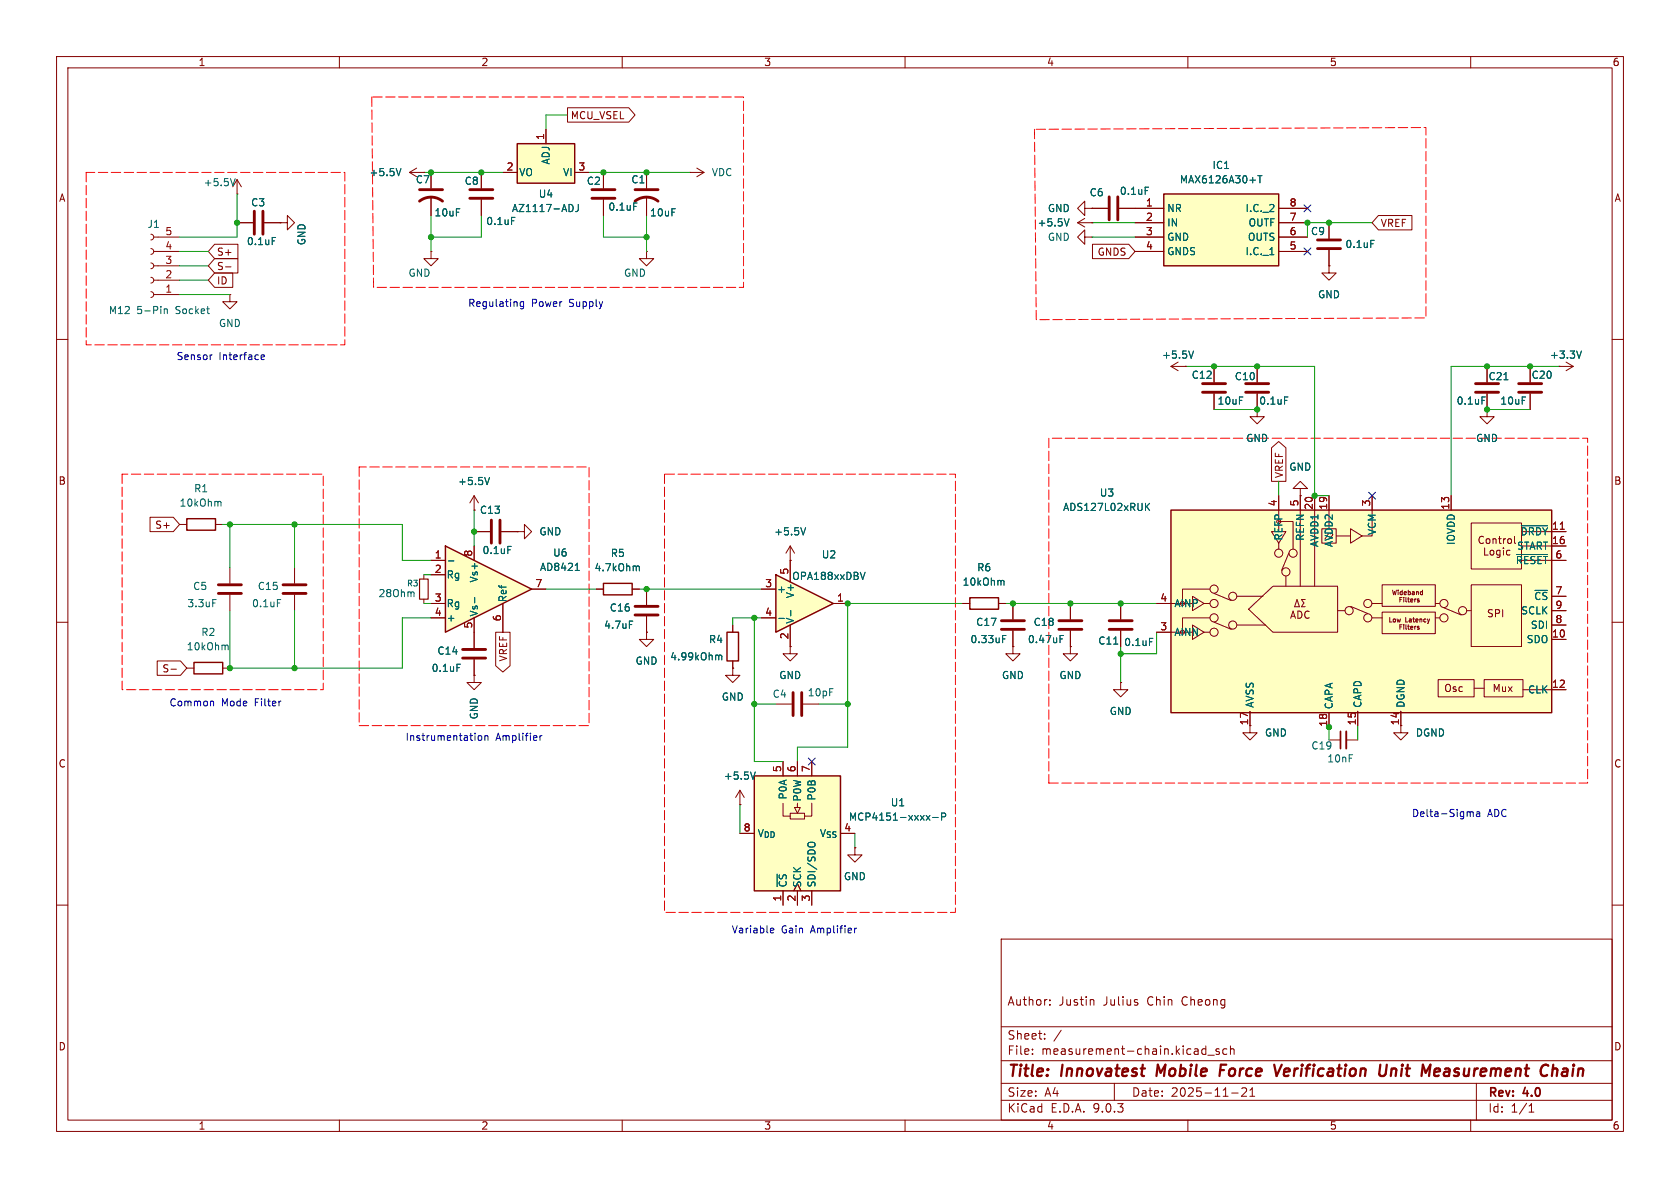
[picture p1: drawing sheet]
<svg xmlns="http://www.w3.org/2000/svg" width="297mm" height="210mm" viewBox="0 0 297 210" stroke-linecap="round" stroke-linejoin="round" font-family="sans-serif">
<g fill="none" stroke="#840000" stroke-width=".18">
<path d="M10 10h277v190h-277zM12 12h273v186h-273zM60 10v2M110 10v2M160 10v2M210 10v2M260 10v2M10 60h2M285 60h2M10 110h2M189.2 106.7v2.8M189.2 111.5v2.8"/>
<path d="M285 110h2M10 160h2M177 166h108v32h-108zM185.6 177.6v.1M185.6 176.8v.1M193.2 176.7l.2 .2v.8M201 177.2l.2 .2-.2 .3M201 176.7l.1 .1M285 160h2M60 198v2M110 198v2M160 198v2"/>
<path d="M177 194.5h108M177 191.5h108M177 187.5h108M177 181.5h108M182.5 186.3v.1M182.5 185.5v.1M184.7 183.6v.1M184.7 182.8v.1M187.6 182.1l-1.3 2M197 191.5v3M210 198v2M212.7 185.4l.5 .1"/>
<path d="M213.2 184.9v1.5M213.2 186.3l-.5 .1M213.5 186.5h1.2M215.5 185.5l-.3-.1-.2 .2v.2l.5 .2v.3h-.5M216.9 185.5l-.4-.1-.3 .3v.4l.1 .2h.6M217.5 185.5l.2-.1 .4 .1 .1 .9M217.5 184.9v1.5M217.7 193.2h1.2M219.5 192.4l.6-.1 .2 .1 .1 .3-.9 1.1h.9M221 193.8h.8M221 192.7l.4-.4v1.5M260 198v2"/>
<path d="M261 191.5v6.5M270.3 196.6h.9M270.3 195.5l.4-.4v1.5"/>
</g>
<g fill="none" stroke="#840000" stroke-width=".4">
<path d="M204.7 188.2l-.3 2M215.7 189.2h.7M216.8 188.2h-1l-.2 2M226.6 188.2l-.9 2M227.4 188.9l-.3 .3-.1 .7 .2 .3h.4M228 189.4l-1 .1M244 188.2l-.2 1.6M245.2 188.2l-.2 1.6a.64 .64 0 0 1-1.1 .2M246 188.9l-.1 1.3M246.6 188.9l-.6 .2M253.6 190.1l.2 .1 .6-.1M253.6 189.2l.3-.3h.4l.3 .3v.2l-1 .1"/>
<path d="M274.5 189.1a.49 .49 0 0 1 .8 .1l-.1 1M274.6 188.2l-.3 2M276.9 188.9l-.6 .1M276.9 189.4h-.5a.4 .4 0 0 0-.3 .4 .4 .4 0 0 0 .2 .4h.5"/>
</g>
<path d="M187.2 109.7h4.1M187.2 111.3h4.1" fill="none" stroke="#840000" stroke-width=".51"/>
<path d="M187.4 112.9h.4M187.4 112.3h.6" fill="none" stroke="#006464" stroke-width=".18"/>
<path d="M207 90.2h67.3v35.8h-67.3z" fill="#ffffc2"/>
<path d="M207 90.2h67.3v35.8h-67.3zM128.5 111.8h2.1v5h-2.1z" fill="none" stroke="#840000" stroke-width=".25"/>
<g fill="none" stroke="#840000" stroke-width=".18">
<path d="M41.9 34.3h.1M41.9 31.8l-.8 1.2M41.9 31.8l.8 1.2M41.9 31.8v2.5M41.9 39.4h2.8M46.7 39.4h2.8M49.5 39.4h1.3v-1.3l1.3 1.3-1.3 1.2v-1.2M49.5 39.4h.1M114.3 30.5v2.8M114.3 34.8v3.3M26.7 51.6l.3 .1 .2 .4-.2 .3-.3 .2M26.7 49l.3 .2 .2 .3-.2 .4-.3 .1"/>
<path d="M26.7 46.5l.3 .1 .2 .4-.2 .3-.3 .2M26.7 43.9l.3 .2 .2 .4-.2 .3-.3 .2M26.7 41.4l.3 .2 .2 .3-.2 .4-.3 .1M27.2 52.1h4.5M27.2 49.5h4.5M27.2 47h4.5M27.2 44.5h4.5M27.2 41.9h4.5M40.6 52.1v1.2h1.3l-1.3 1.3-1.2-1.3h1.2M40.6 52.1h.1M207 64.8l1.3 .7M207 64.8h2.5"/>
<path d="M208.3 64l-1.3 .8M209.5 64.8h.1M83.8 94h2.8M88.6 94h2.8M91.4 94h1.3v-1.3l1.3 1.3-1.3 1.3v-1.3M91.4 94h.1M224.8 94h2.5l-1.2 2zM226.1 92.2h2.5v4.8M226.1 87.6v6.4M226.1 96v1M227.8 97.8l-1.2 3M229.9 87.6v16"/>
<path d="M232.4 87.6v16M233.7 93.5h2.5v2.5h-2.5zM234.9 94.3l-.7 1M234.9 87.6v5.9M236.2 94.7h2.6M238.8 93.5l2 1.2-2 1.3zM242.6 87.6v7.1h-1.8M256.5 87.6v2.6M260.1 92.5h8.9v8.1h-8.9zM262.2 94.9a.6 .6 0 0 0-.8 .5 .6 .6 0 0 0 .6 .7l.2-.1M262.5 96.9v1.2h.6M262.8 95.4l.2-.2 .3 .2 .1 .4-.1 .2-.3 .1-.2-.1z"/>
<path d="M263.5 97.4l.2-.1 .3 .1 .1 .5-.1 .2h-.3l-.2-.1zM263.9 95.4l.2-.2 .3 .1 .1 .8M263.9 95.2v.9M264.9 95.2h.5M265.1 94.8v1.1l.3 .2M265.2 97.3h-.4l-.2 .2 .1 .6h.5M265.2 97.3v1l-.3 .2h-.3M265.8 96.9v.1M265.8 97.3v.8M265.8 95.2v.9M266.2 95.2l-.4 .3M266.6 95.4l.2-.2 .3 .2 .1 .4-.1 .2-.3 .1-.2-.1z"/>
<path d="M266.9 97.3h-.3l-.3 .2 .2 .6h.4M267.8 94.8v1.1M269 94h7.9M269 96.5h7.9M269 99.1h7.9M83.8 119.4v1.3h1.3l-1.3 1.2-1.3-1.2h1.3M83.8 119.4h.1M83.8 111.8v2.8M83.8 116.6v2.8M129.5 118.1v1.3h1.3l-1.3 1.3-1.2-1.3h1.2M129.5 118.1h.1M129.5 110.5v1.3"/>
<path d="M129.5 116.8v1.3M198.1 106.7v2.8M198.1 111.5v2.8M204.5 106.7h6.3M204.5 111.8h6.3M210.8 105.4l2.1 1.3-2.1 1.3zM210.8 110.5l2.1 1.3-2.1 1.2zM212.9 106.7h1M212.9 111.8h1M213.9 104.1h-4.9v2.6M213.9 109.2h-4.9v2.6M214.6 104.9l3.1 1.3"/>
<path d="M214.6 110l3.1 1.3M218.7 105.4h4.6M218.7 110.5h5.1M220.7 107.7l4.3-4.1h11.5v8.2h-11.5zM227.3 101.9v1.7M228.2 109.3l.4-1.3 .4 1.3M228.3 108.9h.6M229.3 106l.4 1.3h-.8zM229.4 108a.64 .64 0 0 1 .8 .7 .64 .64 0 0 1-.8 .6zM230.7 106h-.6l.4 .6-.4 .7h.6M231.4 108.1a.6 .6 0 0 0-.8 .5 .6 .6 0 0 0 .6 .7l.2-.1M236.5 108h1.2"/>
<path d="M238.8 107.2l3 1.3M242.6 106.7h1.7M242.6 109.2h1.7M244.3 103.4h9.4v3.8h-9.4zM244.3 108.2h9.4v3.8h-9.4zM245.7 109.2v.8h.4M246.2 104.3l.2 .8 .1-.5 .2 .5 .2-.8M246.3 109.5v.3l.2 .2 .2-.1v-.4M246.4 109.5h-.1M246.4 109.5h.2M246.6 109.5h.1M247 109.4l.1 .6 .2-.4 .1 .4 .2-.6"/>
<path d="M247.2 104.3h.1M247.2 104.6v.5M247.2 104.3v.1M247.5 110.8h.2M247.9 110.4h-.4v.8M247.9 104.3v.8M247.9 104.6h-.3l-.1 .4M248.2 110.4v.1M248.2 110.7v.5M248.2 104.9l.4-.1v-.2h-.3l-.1 .4M248.5 109.2v.8h.4M248.5 110.4v.7l.2 .1"/>
<path d="M248.9 105.9h.3M248.9 110.7h.3M249 104.6h.2l.1 .1v.4h-.3M249 104.3v.8M249 105.6v.7l.2 .1M249 110.4v.7l.2 .1M249.2 109.5h.3v.5M249.4 111l.4-.1-.1-.2-.3 .1v.4h.3M249.5 109.6l-.4 .2 .1 .2 .3-.1M249.7 105.9l-.3 .1v.4h.3M249.7 104.6h.3v.5M249.8 109.4h.3"/>
<path d="M249.8 106.1h-.4M249.9 109.2v.6l.2 .2M250 104.8l-.3 .1M250.1 110.7v.5M250.3 109.7l.4-.1-.1-.1h-.3v.4h.3M250.3 110.7l-.2 .2M250.4 104.7l.3-.1 .1 .5M250.4 104.6v.5M250.9 110.7h-.2l-.1 .2 .3 .2M250.9 111.1l-.3 .1M250.9 111.1h.1M251 109.4v.6"/>
<path d="M251.1 109.5h.2l.1 .5M251.1 109.5h-.1M251.5 104.6h-.3l-.1 .4M251.5 104.3v.8M252.1 109.5l-.2-.1-.2 .2 .1 .3h.3M252.4 109.4l.1 .6M252.5 110l-.1 .2M252.7 109.4l-.2 .6M253.7 106.7h.8M253.7 109.2h.8M255.3 107.4l3 1.3M259.3 108h.8"/>
<path d="M260.1 103.4h8.9v10.9h-8.9zM265.7 107.8v1.2M274.3 105.4h2.6M274.3 110.5h2.6M274.3 108h2.6M274.3 113h2.6M198.1 120.7v1.2h1.3l-1.3 1.3-1.3-1.3h1.3M198.1 120.7h.1M221 125.7v2.6M234.9 126v2.5M234.9 130.8h2.1M238 130.8h2"/>
<path d="M240 125.7v2.6M247.6 125.7v3.8h1.3l-1.3 1.3-1.2-1.3h1.2M254.3 120.1h6.3v3.1h-6.3zM260.6 121.7h1.8M262.4 120.1h6.8v3.1h-6.8zM269.2 121.9h7.7"/>
<circle cx="226.1" cy="97.8" r=".72"/>
<circle cx="228.6" cy="97.8" r=".72"/>
<circle cx="214.6" cy="109.2" r=".72"/>
<circle cx="214.6" cy="106.7" r=".72"/>
<circle cx="214.6" cy="104.1" r=".72"/>
<circle cx="214.6" cy="111.8" r=".72"/>
<circle cx="217.9" cy="105.4" r=".72"/>
<circle cx="217.9" cy="110.5" r=".72"/>
<circle cx="227.3" cy="101.1" r=".72"/>
<circle cx="238.5" cy="107.9" r=".72"/>
<circle cx="241.8" cy="106.7" r=".72"/>
<circle cx="241.8" cy="109.2" r=".72"/>
<circle cx="255.3" cy="109.2" r=".72"/>
<circle cx="255.3" cy="106.7" r=".72"/>
<circle cx="258.6" cy="107.9" r=".72"/>
</g>
<g fill="none" stroke="#006464" stroke-width=".18">
<path d="M41.6 31.6l-.4 1.2M29 54.6v.8M29 54.7l.2-.1 .3 .1 .1 .7M48.1 42h.6M211 62l-.4 1.3M89.8 96.6h.6M202.7 89.5l.5 .7M203.2 89l-.7 .7M268.1 98h5.5M268.9 92.9h4.7M80.8 117.4h.6M127 115.9l.1 .1"/>
<path d="M127.1 116v.7M127.1 116l.1-.2 .3 .1 .1 .8M196.9 113.9h.7M203.2 112.8h.6"/>
</g>
<path d="M275.8 93.6h.8" fill="none" stroke="#a90000" stroke-width=".18"/>
<path d="M45 37.3v4.1M46.5 37.3v4.1M112.3 35.6a3.3 3.3 0 0 1 4 0M112.3 33.5h4M86.9 91.9v4.1M88.4 91.9v4.1M81.8 114.8h4.1M81.8 116.3h4.1M196.1 109.7h4.1M196.1 111.3h4.1" fill="none" stroke="#840000" stroke-width=".51"/>
<path d="M237 129.3v3" fill="none" stroke="#840000" stroke-width=".3"/>
<path d="M238 129.3v3" fill="none" stroke="#840000" stroke-width=".33"/>
<path d="M78.7 96.5l15.3 7.6-15.3 7.7z" fill="#ffffc2"/>
<path d="M78.7 96.5l15.3 7.6-15.3 7.7zM106.7 103.1h5.1v2.1h-5.1z" fill="none" stroke="#840000" stroke-width=".25"/>
<g fill="none" stroke="#840000" stroke-width=".18">
<path d="M85.1 30.5v2.8M85.1 35.3v2.8M121.9 30.5h.1M121.9 30.5h2.6M123.2 29.7l1.3 .8M124.5 30.5l-1.3 .7M76.2 44.5v1.2h1.3l-1.3 1.3-1.3-1.3h1.3M76.2 44.5h.1M114.3 44.5v1.2h1.3l-1.3 1.3-1.3-1.3h1.3M114.3 44.5h.1M191.8 41.9v-1.3l-1.3 1.3 1.3 1.3v-1.3h1.2M193 41.9h.1"/>
<path d="M270.5 64.8v2.8M270.5 69.6v2.8M76.2 99.1h2.5M83.8 90.2h.1M83.8 87.6v2.6M83.8 96.5v2.6M83.8 87.6l-.7 1.3M83.8 87.6l.8 1.3M74.9 101.6v.8M74.9 105.9v.8M76.2 101.6h2.5M76.2 106.7h2.5"/>
<path d="M76.2 109.2h2.5M83.8 109.2v2.6M88.9 106.7v5.1M94 104.1h2.5M105.4 104.1h1.3M111.8 104.1h1.2M114.3 111.8v1.2h1.3l-1.3 1.3-1.3-1.3h1.3M114.3 111.8h.1M114.3 104.1v2.8M114.3 109v2.8M221 128.3v1.2h1.2l-1.2 1.3-1.3-1.3h1.3"/>
</g>
<path d="M90.4 38.4h.6M79.3 99.2h.9M86.5 84.4l-.4 1.3M101.9 99.8l.2-.2v1.2M73 104.6l.2 .2v.7M83.9 105.6v1M101.7 100.8h.7M111.3 109.8h.6M112.7 100.1l.3 .1v.7" fill="none" stroke="#006464" stroke-width=".18"/>
<path d="M74.2 102.4h1.5v3.5h-1.5z" fill="none" stroke="#840000" stroke-width=".2"/>
<path d="M83.1 33.5h4M83.1 35.1h4M268.5 67.8h4M268.5 69.3h4M112.3 107.2h4M112.3 108.7h4" fill="none" stroke="#840000" stroke-width=".51"/>
<path d="M91.4 25.4h10.2v7h-10.2z" fill="#ffffc2"/>
<path d="M91.4 25.4h10.2v7h-10.2z" fill="none" stroke="#840000" stroke-width=".25"/>
<g fill="none" stroke="#840000" stroke-width=".18">
<path d="M72.4 30.5h2.5M72.4 30.5l1.3 .7M73.7 29.7l-1.3 .8M74.9 30.5h.1M76.2 30.5v2.8M76.2 34.8v3.3M88.9 30.5h2.5M96.5 22.9v2.5M101.6 30.5h2.5M106.7 30.5v2.8M106.7 35.3v2.8M262.9 72.4v1.3h-1.3l1.3 1.2 1.3-1.2h-1.3"/>
<path d="M262.9 72.4h.1M262.9 64.8v2.8M262.9 69.6v2.8M275.6 64.8h.1M275.6 64.8h2.5M276.9 64l1.2 .8M278.1 64.8l-1.2 .7M130.8 139.7l-.8 1.3M130.8 139.7l.8 1.3M130.8 139.7v2.5M130.8 142.2h.1M151.1 149.9v1.2h1.3l-1.3 1.3-1.2-1.3h1.2"/>
<path d="M151.1 149.9h.1"/>
</g>
<path d="M70.9 29.8l-.4 1.3M100.9 36.1a.68 .68 0 0 1 .4 .7 .68 .68 0 0 1-.4 .6M102.2 36.1v.9a.41 .41 0 0 1-.4 .4M112 35.9h.6M262 70.2h.6M265.9 67.1h.7M279.6 62l-.4 1.3M133.5 136.5l-.4 1.2" fill="none" stroke="#006464" stroke-width=".18"/>
<path d="M74.2 35.6a3.3 3.3 0 0 1 4 0M74.2 33.5h4M104.6 33.5h4.1M104.6 35.1h4.1M260.9 67.8h4M260.9 69.3h4" fill="none" stroke="#840000" stroke-width=".51"/>
<path d="M133.3 137.2h15.3v20.3h-15.3z" fill="#ffffc2"/>
<g fill="none" stroke="#840000" stroke-width=".18">
<path d="M214.6 64.8v2.8M214.6 69.6v2.8M222.2 64.8v2.8M222.2 69.6v2.8M229.9 86.4h1.2l-1.2-1.3-1.3 1.3h1.3v1.2M229.9 87.6h.1M170.2 106.7h1.2M176.5 106.7h1.3M179.1 114.3v1.3h1.2l-1.2 1.2-1.3-1.2h1.3M179.1 114.3h.1M179.1 106.7v2.8M179.1 111.5v2.8"/>
<path d="M189.2 114.3v1.3h1.3l-1.3 1.2-1.2-1.2h1.2M189.2 114.3h.1M138.4 134.6v2.6M141 134.6v2.6M143.5 134.6v2.6M130.8 147.3h2.5M138.4 142v2.3h1.3M138.4 157.5v2.5M139.7 143.8h2.5v1h-2.5zM140.5 142.7h1l-.5 1.1zM141 142v.7M141 157.5v2.5"/>
<path d="M143.5 142v2.3h-1.3M143.5 157.5v2.5M148.6 147.3h2.5"/>
</g>
<path d="M171.4 105.7h5.1v2h-5.1zM133.3 137.2h15.3v20.3h-15.3z" fill="none" stroke="#840000" stroke-width=".25"/>
<path d="M227.1 70.2h.6M177.1 102.6l.4 .2v.6M177.2 112.9h.5M177.2 112.3h.7M142.8 149.2l.1-.1a.81 .81 0 0 1 1.2 .1M163.7 144.1l.7 .9M164.4 144.1l-.7 .9M164.9 144.5h1M166.5 144.4l.6-.1 .1-.2-.1-.3-.6-.1v1.3" fill="none" stroke="#006464" stroke-width=".18"/>
<path d="M212.6 67.8h4.1M212.6 69.3h4.1M220.2 67.8h4.1M220.2 69.3h4.1M177 109.7h4.1M177 111.3h4.1" fill="none" stroke="#840000" stroke-width=".51"/>
<path d="M137.2 101.6l10.1 5.1-10.1 5.1z" fill="#ffffc2"/>
<path d="M137.2 101.6l10.1 5.1-10.1 5.1z" fill="none" stroke="#840000" stroke-width=".25"/>
<g fill="none" stroke="#840000" stroke-width=".18">
<path d="M193 36.8h2.8M197.9 36.8h2.8M222.2 72.4v1.3h1.3l-1.3 1.2-1.2-1.2h1.2M222.2 72.4h.1M139.7 99.1h.1M139.7 96.5v6.4M139.7 96.5l-.8 1.3M139.7 96.5l.8 1.3M134.6 104.1h2.6M134.6 109.2h2.6M139.7 110.5v3.8M147.3 106.7h2.6"/>
<path d="M137.2 124.5h2.8M142 124.5h2.8"/>
</g>
<path d="M202.5 33.1h.6M142.4 93.3l-.4 1.3M137.7 109.3h1M139.8 107.9v1M152.9 101.2l-.4 1.2" fill="none" stroke="#006464" stroke-width=".18"/>
<path d="M196.1 34.8v4.1M197.6 34.8v4.1M140.2 122.4v4.1M141.7 122.4v4.1" fill="none" stroke="#840000" stroke-width=".51"/>
<path d="M205.7 34.3h20.4v12.7h-20.4z" fill="#ffffc2"/>
<path d="M205.7 34.3h20.4v12.7h-20.4zM33 91.7h5.1v2h-5.1zM34.3 117.1h5.1v2h-5.1z" fill="none" stroke="#840000" stroke-width=".25"/>
<g fill="none" stroke="#840000" stroke-width=".18">
<path d="M100.3 19h10.9l1.1 1.3-1.1 1.3h-10.9zM41.9 39.4h2.8M46.7 39.4h2.8M49.5 39.4h.1M74.9 30.5h.1M76.2 30.5v2.8M76.2 34.8v3.3M85.1 30.5v2.8M85.1 35.3v2.8M88.9 30.5h2.5M96.5 22.9v2.5M101.6 30.5h2.5"/>
<path d="M106.7 30.5v2.8M106.7 35.3v2.8M114.3 30.5v2.8M114.3 34.8v3.3M190.5 39.4h2.5M190.5 39.4l1.3 .7M191.8 36.8v-1.2l-1.3 1.2 1.3 1.3v-1.3h1.2M191.8 38.6l-1.3 .8M193 39.4h.1M193 36.8h.1M193 36.8h2.8M197.9 36.8h7.8"/>
<path d="M200.7 39.4h5M226.1 36.8h5M226.1 39.4h5M234.9 39.4v2.8M243.7 38.1h5.9v2.5h-5.9l-1.1-1.2zM37.9 48.3h3.3v2.5h-3.3l-1.1-1.3zM37.9 43.2h4.2v2.5h-4.2l-1.1-1.2zM37.9 45.7h4.2v2.6h-4.2l-1.1-1.3zM39.9 47.2h.9M193.1 43.2h6.4l1.2 1.3-1.2 1.2h-6.4zM200.7 41.9h5M200.7 44.5h5"/>
<path d="M226.1 41.9h5M226.1 44.5h5M234.9 47v1.3h1.3l-1.3 1.2-1.2-1.2h1.2M234.9 47h.1M234.9 44.2v2.8M209.5 64.8h.1M214.6 64.8v2.8M214.6 69.6v2.8M222.2 72.4h.1M222.2 64.8v2.8M222.2 69.6v2.8M224.8 79.2l1.3-1.2 1.2 1.2v5.9h-2.5z"/>
<path d="M262.9 72.4h.1M262.9 64.8v2.8M262.9 69.6v2.8M270.5 64.8v2.8M270.5 69.6v2.8M275.6 64.8h.1M26.5 91.4h4.1l1.1 1.3-1.1 1.3h-4.1zM31.7 92.7h1.3M38.1 92.7h1.3M76.2 99.1h2.5M83.8 90.2h.1M83.8 96.5v2.6"/>
<path d="M83.8 94h2.8M88.6 94h2.8M91.4 94h.1M139.7 99.1h.1M139.7 99.1v3.8M226.1 87.6v2.6M229.9 87.6h.1M229.9 87.6v2.6M232.4 87.6v2.6M234.9 87.6v2.6M242.6 87.6v2.6M256.5 87.6v2.6"/>
<path d="M274.3 94h2.6M274.3 99.1h2.6M274.3 96.5h2.6M27.8 116.8h4.1l1.1 1.3-1.1 1.3h-4.1zM30.2 118.3h1M33 118.1h1.3M39.4 118.1h1.2M40.6 100.3v2.8M40.6 105.2v2.8M52.1 100.3v2.8M52.1 105.2v2.8M76.2 101.6h2.5"/>
<path d="M76.2 106.7h2.5M76.2 109.2h2.5M83.8 119.4h.1M83.8 109.2v5.4M83.8 116.6v2.8M87.6 111.8h2.6v5.9l-1.3 1.1-1.3-1.1zM88.9 106.7v5.1M94 104.1h2.5M105.4 104.1h1.3M111.8 104.1h1.2M114.3 111.8h.1M114.3 104.1v2.8"/>
<path d="M114.3 109v2.8M129.5 118.1h.1M129.5 110.5v1.3M129.5 116.8v1.3M134.6 109.2h2.6M134.6 104.1h2.6M139.7 114.3v1.3h1.3l-1.3 1.2-1.3-1.2h1.3M139.7 114.3h.1M139.7 110.5v3.8M147.3 106.7h2.6M170.2 106.7h1.2M176.5 106.7h1.3"/>
<path d="M179.1 114.3h.1M179.1 106.7v2.8M179.1 111.5v2.8M189.2 114.3h.1M189.2 106.7v2.8M189.2 111.5v2.8M198.1 106.7v2.8M198.1 111.5v2.8M204.5 106.7h2.5M204.5 111.8h2.5M274.3 105.4h2.6M274.3 108h2.6"/>
<path d="M274.3 110.5h2.6M274.3 113h2.6M138.4 134.6v2.6M141 134.6v2.6M143.5 134.6v2.6M198.1 120.7h.1M221 125.7v2.6M234.9 126v2.5M240 125.7v2.6M247.6 125.7v2.6M274.3 121.9h2.6M130.8 142.2h.1"/>
<path d="M130.8 147.3h2.5M138.4 157.5v2.5M141 157.5v2.5M143.5 157.5v2.5M148.6 147.3h2.5M151.1 149.9h.1"/>
</g>
<g fill="none" stroke="#006464" stroke-width=".18">
<path d="M70.9 29.8l-.4 1.3M90.4 38.4h.6M100.9 36.1a.68 .68 0 0 1 .4 .7 .68 .68 0 0 1-.4 .6M102.2 36.1v.9a.41 .41 0 0 1-.4 .4M112 35.9h.6M189 38.7l-.4 1.2M202.5 33.1h.6M222.4 31.1h.7M222.7 31.1v1.2M48.1 42h.6M224.5 45h.7M242.3 42.5h.6"/>
<path d="M211 62l-.4 1.3M227.1 70.2h.6M262 70.2h.6M265.9 67.1h.7M279.6 62l-.4 1.3M38.7 88.6l.4 .2v.7M79.3 99.2h.9M86.5 84.4l-.4 1.3M89.8 96.6h.6M101.9 99.8l.2-.2v1.2M142.4 93.3l-.4 1.3M202.7 89.5l.5 .7"/>
<path d="M203.2 89l-.7 .7M268.1 98h5.5M268.9 92.9h4.7M37.6 106h.6M40 114l.3 .2v.7M49 106h.6M80.8 117.4h.6M83.9 105.6v1M101.7 100.8h.7M111.3 109.8h.6M112.7 100.1l.3 .1v.7M127 115.9l.1 .1"/>
<path d="M127.1 116v.7M127.1 116l.1-.2 .3 .1 .1 .8M137.7 109.3h1M139.8 107.9v1M152.9 101.2l-.4 1.2M177.1 102.6l.4 .2v.6M177.2 112.9h.5M177.2 112.3h.7M187.4 112.9h.4M187.4 112.3h.6M196.9 113.9h.7M203.2 112.8h.6"/>
<path d="M133.5 136.5l-.4 1.2M142.8 149.2l.1-.1a.81 .81 0 0 1 1.2 .1M163.7 144.1l.7 .9M164.4 144.1l-.7 .9M164.9 144.5h1M166.5 144.4l.6-.1 .1-.2-.1-.3-.6-.1v1.3"/>
</g>
<path d="M232.9 42.4h4.1M232.9 43.9h4.1M38.6 103.4h4.1M38.6 104.9h4.1M50 103.4h4.1M50 104.9h4.1" fill="none" stroke="#840000" stroke-width=".51"/>
<path d="M65.7 17.1l.3 33.7h65.4v-33.7h-65.7M15.2 30.5v30.5h45.8v-30.5h-45.8M182.9 22.9l.3 33.6 68.9-.3v-33.7l-69.2 .4M21.6 83.8v38.1h35.5v-38.1h-35.5M63.5 82.6v45.7h40.6v-45.7h-40.6M117.5 83.8v77.5h51.4v-77.5h-51.4M185.4 138.4h95.3v-60.9h-95.3v60.9" fill="none" stroke="#f00" stroke-width=".18" stroke-dasharray="1.7 .6"/>
<g fill="none" stroke="#009600" stroke-width=".18">
<path d="M41.9 34.3v7.6h-10.2M74.9 30.5h14M76.2 38.1v6.4M85.1 38.1v3.8h-8.9M100.3 20.3h-3.8v2.6M104.1 30.5h17.8M106.7 38.1v3.8h7.6M114.3 38.1v6.4M193 39.4h7.7M242.6 39.4h-11.5v2.5M31.7 49.5h5.1M31.7 52.1h8.9"/>
<path d="M31.7 47h5.1M31.7 44.5h5.1M193 41.9h7.7M209.5 64.8h22.9v22.8h2.5M214.6 72.4h7.6M262.9 72.4h7.6M275.6 64.8h-19.1v22.8M39.4 92.7h31.7v6.4h5.1M40.6 92.7v7.6M52.1 92.7v7.6M83.8 90.2v6.3M226.1 85.1v2.5"/>
<path d="M40.6 108v10.1h30.5v-8.9h5.1M52.1 108v10.1M74.9 106.7h1.3M74.9 101.6h1.3M96.5 104.1h8.9M113 104.1h21.6M133.3 109.2v25.4h5.1M134.6 109.2h-5.1v1.3M170.2 106.7h-20.3v25.4h-8.9v2.5M177.8 106.7h26.7M198.1 114.3v6.4M204.5 111.8v3.8h-6.4"/>
<path d="M133.3 124.5h3.9M144.8 124.5h5.1M234.9 128.5v2.3M240 128.3v2.5M130.8 142.2v5.1M151.1 147.3v2.6"/>
</g>
<path d="M230.5 36.2l1.2 1.2M231.7 36.2l-1.2 1.2M230.5 43.8l1.2 1.3M231.7 43.8l-1.2 1.3M242 87l1.2 1.2M243.2 87l-1.2 1.2M142.9 134l1.2 1.2M144.1 134l-1.2 1.2" fill="none" stroke="#000084" stroke-width=".18"/>
<g fill="none" stroke="#0000c2" stroke-width=".18">
<path d="M92.6 53.3v1.1l-.3 .2-.3-.1M92.6 53.4l-.4-.1-.2 .3 .1 .5h.5M37.5 62.7l-.2 .1M46.2 63.2l.6-.2-.1-.2-.4-.1-.1 .2v.6h.5M37.4 123.9l.4 .2v.7M84.6 130.2l.2-.2 .3 .2 .1 .4-.1 .2-.3 .1-.2-.1zM85.7 130.2l.2-.2 .3 .1 .1 .8M85.7 130v.9M95.5 130v.9M95.8 130l-.3 .3M259.7 143.5l.2 .2M259.9 143.7v.6"/>
<path d="M259.9 143.7l.2-.2 .3 .1 .1 .7M261.1 143.6h.4l.1 .7M261.6 143.8l-.4 .1-.2 .1 .2 .3h.4M136.3 164.9h.4M136.3 164.1h.3l.2 .3-.6 .1M151.1 164.1v.8M151.4 164.1l-.3 .2"/>
</g>
<path d="M275.8 93.6h.8" fill="none" stroke="#a90000" stroke-width=".18"/>
<g fill="#009600" stroke="#009600" stroke-width=".18">
<circle cx="133.3" cy="124.5" r=".46"/>
<circle cx="133.3" cy="109.2" r=".46"/>
<circle cx="114.3" cy="104.1" r=".46"/>
<circle cx="149.9" cy="124.5" r=".46"/>
<circle cx="149.9" cy="106.7" r=".46"/>
<circle cx="189.2" cy="106.7" r=".46"/>
<circle cx="179.1" cy="106.7" r=".46"/>
<circle cx="76.2" cy="41.9" r=".46"/>
<circle cx="83.8" cy="94" r=".46"/>
<circle cx="76.2" cy="30.5" r=".46"/>
<circle cx="114.3" cy="30.5" r=".46"/>
<circle cx="106.7" cy="30.5" r=".46"/>
<circle cx="85.1" cy="30.5" r=".46"/>
<circle cx="114.3" cy="41.9" r=".46"/>
<circle cx="214.6" cy="64.8" r=".46"/>
<circle cx="234.9" cy="39.4" r=".46"/>
<circle cx="231.1" cy="39.4" r=".46"/>
<circle cx="232.4" cy="87.6" r=".46"/>
<circle cx="222.2" cy="64.8" r=".46"/>
<circle cx="222.2" cy="72.4" r=".46"/>
<circle cx="40.6" cy="118.1" r=".46"/>
<circle cx="52.1" cy="118.1" r=".46"/>
<circle cx="52.1" cy="92.7" r=".46"/>
<circle cx="40.6" cy="92.7" r=".46"/>
<circle cx="41.9" cy="39.4" r=".46"/>
<circle cx="198.1" cy="106.7" r=".46"/>
<circle cx="198.1" cy="115.6" r=".46"/>
<circle cx="234.9" cy="128.5" r=".46"/>
<circle cx="270.5" cy="64.8" r=".46"/>
<circle cx="262.9" cy="72.4" r=".46"/>
<circle cx="262.9" cy="64.8" r=".46"/>
</g>
<g font-size="2.8" fill="#840000">
<text x="178" y="190.9">Title:</text>
<text x="187.7" y="190.9">Innovatest</text>
<text x="205.3" y="190.9">Mobile</text>
<text x="217.3" y="190.9">Force</text>
<text x="227.8" y="190.9">Verification</text>
<text x="247" y="190.9">Unit</text>
<text x="255.4" y="190.9">Measurement</text>
<text x="277.2" y="190.9">Chain</text>
</g>
<g font-size="2.1" fill="#840000">
<text x="178" y="178">Author:</text>
<text x="187.2" y="178">Justin</text>
<text x="195.1" y="178">Julius</text>
<text x="203" y="178">Chin</text>
<text x="209.2" y="178">Cheong</text>
<text x="178" y="184">Sheet:</text>
<text x="178" y="186.7">File:</text>
<text x="184.1" y="186.7">measurement-chain.kicad_sch</text>
<text x="178" y="196.9">KiCad</text>
<text x="178" y="194.1">Size:</text>
<text x="184.7" y="194.1">A4</text>
<text x="185.7" y="196.9">E.D.A.</text>
<text x="193.3" y="196.9">9.0.3</text>
<text x="200" y="194.1">Date:</text>
<text x="207" y="194.1">2025-11-21</text>
<text x="263" y="194.3">Rev:</text>
<text x="263" y="196.9">Id:</text>
<text x="267.1" y="196.9">1/1</text>
<text x="269.4" y="194.3">4.0</text>
</g>
<g font-size="1.8" fill="#840000">
<text x="35" y="11.9">1</text>
<text x="85" y="11.9">2</text>
<text x="135" y="11.9">3</text>
<text x="185" y="11.9">4</text>
<text x="235" y="11.9">5</text>
<text x="285" y="11.9">6</text>
<text x="100.8" y="21.3">MCU_VSEL</text>
<text x="10.3" y="35.9">A</text>
<text x="285.3" y="35.9">A</text>
<text x="244" y="40.3">VREF</text>
<text x="38.3" y="45.4">S+</text>
<text x="38.3" y="47.9">S-</text>
<text x="193.9" y="45.4">GNDS</text>
<text x="38.3" y="50.5">ID</text>
<text x="10.3" y="85.9">B</text>
<text x="227" y="84.6" transform="rotate(-90 227 84.6)">VREF</text>
<text x="285.3" y="85.9">B</text>
<text x="27.3" y="93.7">S+</text>
<text x="262.2" y="109.3">SPI</text>
<text x="28.6" y="119.1">S-</text>
<text x="89.9" y="117" transform="rotate(-90 89.9 117)">VREF</text>
<text x="255.2" y="122.5">Osc</text>
<text x="263.8" y="122.5">Mux</text>
<text x="220.7" y="128.3" transform="rotate(-90 220.7 128.3)">17</text>
<text x="10.3" y="135.9">C</text>
<text x="285.3" y="135.9">C</text>
<text x="10.3" y="185.9">D</text>
<text x="285.3" y="185.9">D</text>
<text x="35" y="199.9">1</text>
<text x="85" y="199.9">2</text>
<text x="135" y="199.9">3</text>
<text x="185" y="199.9">4</text>
<text x="235" y="199.9">5</text>
<text x="285" y="199.9">6</text>
</g>
<g font-size="1.8" fill="#a90000">
<text x="96.3" y="24.8" transform="rotate(-90 96.3 24.8)">1</text>
<text x="89.5" y="30.2">2</text>
<text x="102.2" y="30.2">3</text>
<text x="29.1" y="41.7">5</text>
<text x="202.5" y="36.6">1</text>
<text x="202.5" y="39.1">2</text>
<text x="202.5" y="41.7">3</text>
<text x="227.9" y="36.6">8</text>
<text x="227.9" y="39.1">7</text>
<text x="227.9" y="41.7">6</text>
<text x="29.1" y="46.7">3</text>
<text x="29.1" y="44.2">4</text>
<text x="202.5" y="44.2">4</text>
<text x="227.9" y="44.2">5</text>
<text x="29.1" y="51.8">1</text>
<text x="29.1" y="49.3">2</text>
<text x="225.8" y="89.6" transform="rotate(-90 225.8 89.6)">4</text>
<text x="229.6" y="89.6" transform="rotate(-90 229.6 89.6)">5</text>
<text x="242.3" y="89.6" transform="rotate(-90 242.3 89.6)">3</text>
<text x="232.2" y="90.2" transform="rotate(-90 232.2 90.2)">20</text>
<text x="234.7" y="90.2" transform="rotate(-90 234.7 90.2)">19</text>
<text x="256.3" y="90.2" transform="rotate(-90 256.3 90.2)">13</text>
<text x="274.3" y="93.7">11</text>
<text x="76.8" y="98.8">1</text>
<text x="76.8" y="101.3">2</text>
<text x="83.6" y="98.5" transform="rotate(-90 83.6 98.5)">8</text>
<text x="139.4" y="101.7" transform="rotate(-90 139.4 101.7)">5</text>
<text x="274.3" y="96.3">16</text>
<text x="274.9" y="98.8">6</text>
<text x="76.8" y="106.4">3</text>
<text x="94.5" y="103.9">7</text>
<text x="135.2" y="103.9">3</text>
<text x="147.9" y="106.4">1</text>
<text x="205" y="106.4">4</text>
<text x="274.9" y="105.2">7</text>
<text x="274.9" y="107.7">9</text>
<text x="76.8" y="109">4</text>
<text x="83.6" y="111.2" transform="rotate(-90 83.6 111.2)">5</text>
<text x="88.6" y="109.9" transform="rotate(-90 88.6 109.9)">6</text>
<text x="135.2" y="109">4</text>
<text x="139.4" y="113.1" transform="rotate(-90 139.4 113.1)">2</text>
<text x="205" y="111.5">3</text>
<text x="274.3" y="112.8">10</text>
<text x="274.9" y="110.2">8</text>
<text x="274.3" y="121.7">12</text>
<text x="234.7" y="128.6" transform="rotate(-90 234.7 128.6)">18</text>
<text x="239.8" y="128.3" transform="rotate(-90 239.8 128.3)">15</text>
<text x="247.4" y="128.3" transform="rotate(-90 247.4 128.3)">14</text>
<text x="138.2" y="136.6" transform="rotate(-90 138.2 136.6)">5</text>
<text x="140.7" y="136.6" transform="rotate(-90 140.7 136.6)">6</text>
<text x="143.3" y="136.6" transform="rotate(-90 143.3 136.6)">7</text>
<text x="131.4" y="147.1">8</text>
<text x="149.2" y="147.1">4</text>
<text x="138.2" y="159.5" transform="rotate(-90 138.2 159.5)">1</text>
<text x="140.7" y="159.5" transform="rotate(-90 140.7 159.5)">2</text>
<text x="143.3" y="159.5" transform="rotate(-90 143.3 159.5)">3</text>
</g>
<g font-size="1.8" fill="#006464">
<text x="97.4" y="29.2" transform="rotate(-90 97.4 29.2)">ADJ</text>
<text x="35.9" y="33.1">+5.5V</text>
<text x="65.2" y="31.3">+5.5V</text>
<text x="73.4" y="32.6">C7</text>
<text x="82.1" y="32.9">C8</text>
<text x="91.7" y="31.3">VO</text>
<text x="95.1" y="35.2">U4</text>
<text x="99.4" y="31.3">VI</text>
<text x="103.6" y="32.9">C2</text>
<text x="111.5" y="32.6">C1</text>
<text x="125.7" y="31.3">VDC</text>
<text x="192.5" y="34.9">C6</text>
<text x="197.9" y="34.6">0.1uF</text>
<text x="208.5" y="32.6">MAX6126A30+T</text>
<text x="214.3" y="30.1">IC1</text>
<text x="26" y="40.5">J1</text>
<text x="44.3" y="36.7">C3</text>
<text x="76.7" y="38.5">10uF</text>
<text x="85.9" y="40">0.1uF</text>
<text x="90.4" y="37.7">AZ1117-ADJ</text>
<text x="107.5" y="37.4">0.1uF</text>
<text x="114.8" y="38.5">10uF</text>
<text x="183.3" y="40.2">+5.5V</text>
<text x="185.1" y="37.7">GND</text>
<text x="206.2" y="37.7">NR</text>
<text x="206.2" y="40.2">IN</text>
<text x="220.1" y="37.7">I.C._2</text>
<text x="220.6" y="40.2">OUTF</text>
<text x="231.7" y="41.8">C9</text>
<text x="43.5" y="43.5">0.1uF</text>
<text x="54.2" y="43.5" transform="rotate(-90 54.2 43.5)">GND</text>
<text x="185.1" y="42.8">GND</text>
<text x="206.2" y="42.8">GND</text>
<text x="206.2" y="45.3">GNDS</text>
<text x="220.1" y="45.3">I.C._1</text>
<text x="220.5" y="42.8">OUTS</text>
<text x="237.8" y="44">0.1uF</text>
<text x="72.1" y="49.1">GND</text>
<text x="110.2" y="49.1">GND</text>
<text x="232.9" y="52.9">GND</text>
<text x="19.1" y="55.7">M12</text>
<text x="24.2" y="55.7">5-Pin</text>
<text x="31.2" y="55.7">Socket</text>
<text x="38.6" y="58">GND</text>
<text x="205.3" y="63.6">+5.5V</text>
<text x="273.9" y="63.6">+3.3V</text>
<text x="210.6" y="67.2">C12</text>
<text x="215.1" y="71.7">10uF</text>
<text x="218.2" y="67.4">C10</text>
<text x="222.5" y="71.7">0.1uF</text>
<text x="257.4" y="71.7">0.1uF</text>
<text x="263.1" y="67.4">C21</text>
<text x="265.1" y="71.7">10uF</text>
<text x="270.7" y="67.2">C20</text>
<text x="220.2" y="78.3">GND</text>
<text x="227.8" y="83.4">GND</text>
<text x="260.9" y="78.3">GND</text>
<text x="31.6" y="89.8">10kOhm</text>
<text x="34.2" y="87.2">R1</text>
<text x="80.9" y="86">+5.5V</text>
<text x="194.3" y="88">U3</text>
<text x="84.7" y="91">C13</text>
<text x="95.3" y="94.8">GND</text>
<text x="136.8" y="94.8">+5.5V</text>
<text x="187.8" y="90.5">ADS127L02xRUK</text>
<text x="226.9" y="95.7" transform="rotate(-90 226.9 95.7)">REFP</text>
<text x="230.7" y="95.7" transform="rotate(-90 230.7 95.7)">REFN</text>
<text x="243.4" y="94.7" transform="rotate(-90 243.4 94.7)">VCM</text>
<text x="268.7" y="94.8">~{DRDY}</text>
<text x="85.2" y="98.1">0.1uF</text>
<text x="95.4" y="101.1">AD8421</text>
<text x="97.7" y="98.6">U6</text>
<text x="105" y="101.2">4.7kOhm</text>
<text x="107.9" y="98.7">R5</text>
<text x="145.2" y="98.9">U2</text>
<text x="172.6" y="101.2">R6</text>
<text x="233.3" y="96.8" transform="rotate(-90 233.3 96.8)">AVDD1</text>
<text x="235.8" y="96.8" transform="rotate(-90 235.8 96.8)">AVDD2</text>
<text x="257.4" y="96.4" transform="rotate(-90 257.4 96.4)">IOVDD</text>
<text x="267.9" y="99.9">~{RESET}</text>
<text x="268.1" y="97.4">START</text>
<text x="33" y="107.5">3.3uF</text>
<text x="34" y="104.5">C5</text>
<text x="44.5" y="107.5">0.1uF</text>
<text x="45.5" y="104.5">C15</text>
<text x="66.8" y="105.8">28Ohm</text>
<text x="78.9" y="102.5">Rg</text>
<text x="78.9" y="107.5">Rg</text>
<text x="84.7" y="103.1" transform="rotate(-90 84.7 103.1)">Vs+</text>
<text x="89.8" y="106.6" transform="rotate(-90 89.8 106.6)">Ref</text>
<text x="137.3" y="105">+</text>
<text x="140" y="102.7">OPA188xxDBV</text>
<text x="140.6" y="105.9" transform="rotate(-90 140.6 105.9)">V+</text>
<text x="170.1" y="103.7">10kOhm</text>
<text x="207.5" y="107.5">AINP</text>
<text x="271.1" y="106.3">~{CS}</text>
<text x="35.5" y="112.6">R2</text>
<text x="78.9" y="110.1">+</text>
<text x="84.7" y="109.1" transform="rotate(-90 84.7 109.1)">Vs-</text>
<text x="106.7" y="111.4">4.7uF</text>
<text x="107.7" y="108.3">C16</text>
<text x="125.2" y="113.9">R4</text>
<text x="140.6" y="110.4" transform="rotate(-90 140.6 110.4)">V-</text>
<text x="171.5" y="113.9">0.33uF</text>
<text x="172.5" y="110.8">C17</text>
<text x="181.6" y="113.9">0.47uF</text>
<text x="182.6" y="110.8">C18</text>
<text x="207.5" y="112.6">AINN</text>
<text x="268.8" y="108.8">SCLK</text>
<text x="269.8" y="113.9">SDO</text>
<text x="270.5" y="111.4">SDI</text>
<text x="32.9" y="115.2">10kOhm</text>
<text x="76.2" y="119">0.1uF</text>
<text x="77.2" y="115.9">C14</text>
<text x="112.3" y="117.7">GND</text>
<text x="118.4" y="116.9">4.99kOhm</text>
<text x="194.1" y="114.1">C11</text>
<text x="198.6" y="114.4">0.1uF</text>
<text x="127.5" y="124.1">GND</text>
<text x="136.5" y="123.5">C4</text>
<text x="137.7" y="120.2">GND</text>
<text x="142.7" y="123.3">10pF</text>
<text x="177" y="120.2">GND</text>
<text x="187.2" y="120.2">GND</text>
<text x="221.8" y="125.2" transform="rotate(-90 221.8 125.2)">AVSS</text>
<text x="235.8" y="125.5" transform="rotate(-90 235.8 125.5)">CAPA</text>
<text x="240.9" y="125.2" transform="rotate(-90 240.9 125.2)">CAPD</text>
<text x="248.5" y="125.2" transform="rotate(-90 248.5 125.2)">DGND</text>
<text x="270" y="122.8">CLK</text>
<text x="84.7" y="127.3" transform="rotate(-90 84.7 127.3)">GND</text>
<text x="196.1" y="126.6">GND</text>
<text x="223.5" y="130.4">GND</text>
<text x="250.2" y="130.4">DGND</text>
<text x="231.7" y="132.7">C19</text>
<text x="234.6" y="135">10nF</text>
<text x="127.9" y="138">+5.5V</text>
<text x="139.3" y="141.4" transform="rotate(-90 139.3 141.4)">P0A</text>
<text x="141.8" y="141.8" transform="rotate(-90 141.8 141.8)">P0W</text>
<text x="144.4" y="141.6" transform="rotate(-90 144.4 141.6)">P0B</text>
<text x="157.4" y="142.7">U1</text>
<text x="133.9" y="148.2">V_{DD}</text>
<text x="144.8" y="148.2">V_{SS}</text>
<text x="150" y="145.3">MCP4151-xxxx-P</text>
<text x="149.1" y="155.8">GND</text>
<text x="139.3" y="157" transform="rotate(-90 139.3 157)">~{CS}</text>
<text x="141.8" y="157" transform="rotate(-90 141.8 157)">SCK</text>
<text x="144.4" y="157" transform="rotate(-90 144.4 157)">SDI/SDO</text>
</g>
<g font-size="1.8" fill="#0000c2">
<text x="82.7" y="54.5">Regulating</text>
<text x="93.9" y="54.5">Power</text>
<text x="100.7" y="54.5">Supply</text>
<text x="31.1" y="63.9">Sensor</text>
<text x="38.7" y="63.9">Interface</text>
<text x="29.9" y="125.1">Common</text>
<text x="39.1" y="125.1">Mode</text>
<text x="45.1" y="125.1">Filter</text>
<text x="71.6" y="131.2">Instrumentation</text>
<text x="87.6" y="131.2">Amplifier</text>
<text x="249.5" y="144.6">Delta-Sigma</text>
<text x="263" y="144.6">ADC</text>
<text x="129.3" y="165.2">Variable</text>
<text x="138.1" y="165.2">Gain</text>
<text x="143.5" y="165.2">Amplifier</text>
</g>
<text font-size="1.4" fill="#006464" x="71.8" y="103.9">R3</text>
<g font-size="1.1" fill="#840000">
<text x="243.3" y="106">Wideband</text>
<text x="249.9" y="106">Filters</text>
</g>
</svg>
